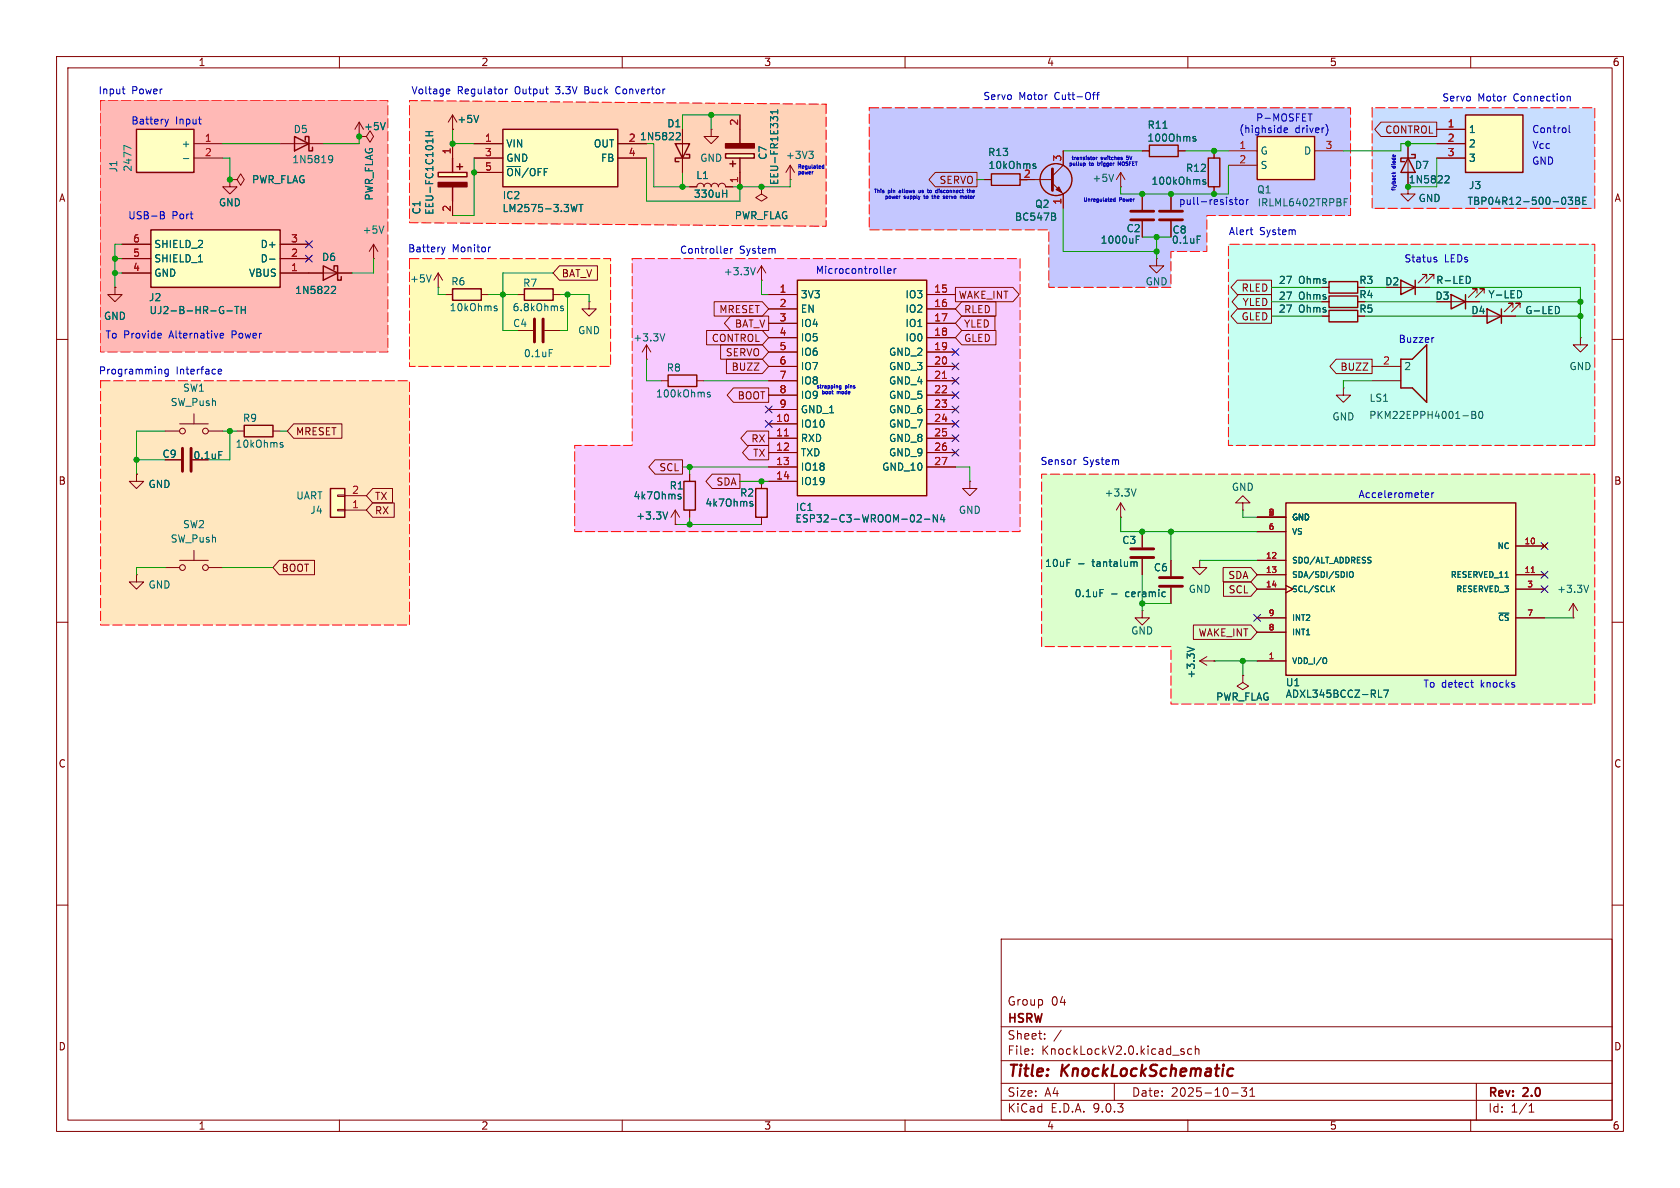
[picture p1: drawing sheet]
<svg xmlns="http://www.w3.org/2000/svg" width="297mm" height="210mm" viewBox="0 0 297 210" stroke-linecap="round" stroke-linejoin="round" font-family="sans-serif">
<g fill="none" stroke="#840000" stroke-width=".18">
<path d="M10 10h277v190h-277zM12 12h273v186h-273zM60 10v2M110 10v2M160 10v2M210 10v2M260 10v2M10 60h2M285 60h2M10 110h2M285 110h2M10 160h2"/>
<path d="M177 166h108v32h-108zM285 160h2M60 198v2M110 198v2M160 198v2M177 194.5h108M177 191.5h108M177 187.5h108M177 181.5h108M182.5 186.3v.1M182.5 185.5v.1M184.7 183.6v.1"/>
<path d="M184.7 182.8v.1M187.6 182.1l-1.3 2M197 191.5v3M209 185.9l.3 .1 .1 .2-.2 .2h-.3M209 185.4l.3 .1M210 198v2M210.7 185.5l-.5-.1-.2 .3v.4l.1 .2h.6M211.3 185.5l.2-.1 .4 .1 .1 .9M211.3 184.9v1.5M217.7 193.2h1.2M219.5 192.3h.9l-.5 .6 .4 .1v.7l-.2 .1h-.4l-.2-.1M221 193.8h.8"/>
<path d="M221 192.7l.4-.4v1.5M260 198v2M261 191.5v6.5M270.3 196.6h.9M270.3 195.5l.4-.4v1.5"/>
</g>
<path d="M217.5 188.9l.5 .1M217.9 190.1l-.2 .1" fill="none" stroke="#840000" stroke-width=".4"/>
<path d="M72.4 17.8l73.6 .6v21.6l-73.6-.6z" fill="#ffd3b8"/>
<path d="M17.8 17.8h50.8v44.4h-50.8z" fill="#ffb9b6"/>
<path d="M184.1 83.8h97.8v40.7h-74.9v-10.2h-22.9z" fill="#dcffcd"/>
<path d="M111.8 45.7h68.5v48.3h-78.7v-15.3h10.2z" fill="#f7caff"/>
<path d="M72.4 45.7h35.5v19.1h-35.5z" fill="#fffbb8"/>
<path d="M217.2 43.2h64.7v35.5h-64.7z" fill="#c6fff2"/>
<path d="M242.6 19.1h39.3v17.7h-39.3z" fill="#c8deff"/>
<path d="M17.8 67.3h54.6v43.2h-54.6z" fill="#ffe7bf"/>
<path d="M153.7 19.1h85.1v19h-25.4v6.4h-6.4v6.3h-21.6v-10.2h-31.7z" fill="#c4c7ff"/>
<path d="M77.5 30.5h5v.7h-5z" fill="#ffffc2"/>
<path d="M77.5 30.5h5v.7h-5zM80 27.9v2.6M80 33v2.6M80.8 29.5h1M81.3 29v1" fill="none" stroke="#840000" stroke-width=".25"/>
<path d="M77.5 32.3h5v.7h-5z" fill="#840000" stroke="#840000" stroke-width=".25"/>
<path d="M80 25.4v2.5M80 35.6v2.5" fill="none" stroke="#840000" stroke-width=".18"/>
<path d="M75.3 24h1.2M75.3 23.3h1.2M75.9 23.3v.7" fill="none" stroke="#006464" stroke-width=".18"/>
<path d="M26.7 40.6h22.8v10.2h-22.8z" fill="#ffffc2"/>
<path d="M119.4 25.4h2.5l-1.3 2.5zM121.3 27.3h.6v.6h-2.5v.7h.6M26.7 40.6h22.8v10.2h-22.8z" fill="none" stroke="#840000" stroke-width=".25"/>
<path d="M120.6 22.9v7.6M20.3 50.8v1.3h1.3l-1.3 1.2-1.3-1.2h1.3M20.3 50.8h.1M21.6 48.3h5.1M21.6 45.7h5.1M21.6 43.2h5.1M49.5 48.3h5.1M49.5 45.7h5.1M49.5 43.2h5.1" fill="none" stroke="#840000" stroke-width=".18"/>
<path d="M119.7 23.4l.5 .1 .1 .3-.8 .9h.8M35.1 46.3h.7M40.1 55h1M41.5 54.2h.7M41.9 54.2v1.2M42.6 54.2v1.2M42.6 54.8h.8M43.4 54.2v1.2M47.7 45.8h.9" fill="none" stroke="#006464" stroke-width=".18"/>
<path d="M222.2 24.1h10.2v7.7h-10.2z" fill="#ffffc2"/>
<path d="M222.2 24.1h10.2v7.7h-10.2z" fill="none" stroke="#840000" stroke-width=".25"/>
<path d="M217.2 26.7h5M217.2 29.2h5M232.4 26.7h5.1" fill="none" stroke="#840000" stroke-width=".18"/>
<path d="M237.6 35.7h.5M237.6 35.1h.6" fill="none" stroke="#006464" stroke-width=".18"/>
<path d="M88.9 22.9h20.3v10.1h-20.3z" fill="#ffffc2"/>
<path d="M52.1 24.1l2.5 1.3-2.5 1.3zM54 24.8v-.7h.6v2.6h.6v-.7M88.9 22.9h20.3v10.1h-20.3zM57.1 47l2.6 1.3-2.6 1.2zM59.1 47.6v-.6h.6v2.5h.6v-.6M80 51.1h5.1v2h-5.1zM120.9 85.1h2v5.1h-2z" fill="none" stroke="#840000" stroke-width=".25"/>
<g fill="none" stroke="#840000" stroke-width=".18">
<path d="M40.6 31.8h1.3l.6-1.1 .7 1.1-.7 1-.6-1M40.6 31.8h.1M40.6 31.8v1.2h1.3l-1.3 1.3-1.2-1.3h1.2M49.5 25.4h7.6M83.8 25.4h5.1M83.8 27.9h5.1M83.8 30.5h5.1M109.2 25.4h5.1M109.2 27.9h5.1M54.6 48.3h7.6M78.7 52.1h1.3M85.1 52.1h1.3"/>
<path d="M121.9 83.8v1.3M121.9 90.2v1.2"/>
</g>
<path d="M58.2 27.6l.4-.1 .1 .1a.84 .84 0 0 1-.3 1.2h-.2M58.8 28l-.2 .3-.4-.1M102 36.1l-.3 1.3-.2-.9M102.3 36.1h.8M102.7 36.1v1.3M58.8 50.6l.4 .1 .1 .3-.8 .9h.8M87.4 54.5l.5 .2-.1 .2h-.3M87.4 54.1h.4M119.9 87.7l.5 .3v.1l-.4 .1M119.9 87.4h.5" fill="none" stroke="#006464" stroke-width=".18"/>
<path d="M24.1 22.9h10.2v7.6h-10.2z" fill="#ffffc2"/>
<path d="M24.1 22.9h10.2v7.6h-10.2zM234.9 49.8h5.1v2h-5.1z" fill="none" stroke="#840000" stroke-width=".25"/>
<g fill="none" stroke="#840000" stroke-width=".18">
<path d="M34.3 27.9h5.1M34.3 25.4h5.1M80 22.9h.1M80 20.3l-.8 1.3M80 20.3l.8 1.3M80 20.3v2.6M134.6 33v1.3l1 .6-1 .7-1-.7 1-.6M134.6 33h.1M248.9 33v1.3h1.3l-1.3 1.3-1.3-1.3h1.3M77.5 50.8h.1M77.5 48.3l-.8 1.2M77.5 48.3l.7 1.2"/>
<path d="M77.5 48.3v2.5M233.7 50.8h1.2M171.4 85.1v1.3h1.3l-1.3 1.2-1.2-1.2h1.2M171.4 85.1h.1M198.1 91.4h.1M198.1 88.9l-.7 1.3M198.1 88.9l.8 1.3M198.1 88.9v2.5"/>
</g>
<path d="M23.2 26.2l-1.3-.5v.8M32.4 28h1M84.6 20.4l-.4 1.3M76.2 48.6l-.4 1.3M200.8 86.4l-.4 1.3" fill="none" stroke="#006464" stroke-width=".18"/>
<path d="M141 49.5h22.8v38.1h-22.8z" fill="#ffffc2"/>
<path d="M141 49.5h22.8v38.1h-22.8z" fill="none" stroke="#840000" stroke-width=".25"/>
<g fill="none" stroke="#840000" stroke-width=".18">
<path d="M135.9 52.1h5.1M135.9 54.6h5.1M135.9 57.2h5.1M135.9 59.7h5.1M163.8 52.1h5.1M163.8 54.6h5.1M163.8 57.2h5.1M163.8 59.7h5.1M135.9 62.2h5.1M135.9 64.8h5.1M135.9 67.3h5.1M135.9 69.9h5.1"/>
<path d="M135.9 72.4h5.1M135.9 74.9h5.1M135.9 77.5h5.1M163.8 62.2h5.1M163.8 64.8h5.1M163.8 67.3h5.1M163.8 69.9h5.1M163.8 72.4h5.1M163.8 74.9h5.1M163.8 77.5h5.1M135.9 80h5.1M135.9 82.6h5.1"/>
<path d="M135.9 85.1h5.1M163.8 80h5.1M163.8 82.6h5.1"/>
</g>
<path d="M138.7 77.1h.7M166.6 66.9h.7" fill="none" stroke="#a90000" stroke-width=".18"/>
<path d="M162.3 91l.5 .1 .1 .3-.8 .9h.8M163.4 91.8h1M165.7 91v1.3l-.7-1.3v1.3M166.6 90.9l-.3 1h.7M166.9 91.4v.9" fill="none" stroke="#006464" stroke-width=".18"/>
<path d="M128.3 27.2h5v.7h-5z" fill="#ffffc2"/>
<g fill="none" stroke="#840000" stroke-width=".25">
<path d="M128.3 27.2h5v.7h-5zM129 29h1M129.5 28.4v1.1M130.8 22.9v2.5M130.8 27.9v2.6M248.9 27.9l1.3 2.6h-2.6zM249.6 27.3h.6v.6h-2.6v.7h.7M92.7 51.1h5.1v2h-5.1zM43.2 75.2h5.1v2h-5.1zM133.6 86.4h2v5h-2z"/>
<circle cx="186.7" cy="31.7" r="2.82"/>
</g>
<path d="M128.3 25.4h5v.8h-5z" fill="#840000" stroke="#840000" stroke-width=".25"/>
<g fill="none" stroke="#840000" stroke-width=".18">
<path d="M121.9 33h1.3a.64 .64 0 0 1 .6-.6 .64 .64 0 0 1 .7 .6 .64 .64 0 0 1 .6-.6 .64 .64 0 0 1 .6 .6 .64 .64 0 0 1 .7-.6 .64 .64 0 0 1 .6 .6 .64 .64 0 0 1 .6-.6 .64 .64 0 0 1 .7 .6h1.2M130.8 20.3v2.6M130.8 30.5v2.5M180.3 31.8h5.8M186.1 32.4l1.9 1.9v2.5M188 26.7v2.5l-1.9 1.9M207 34.3v2.8M207 39.1v2.8M248.9 25.4v7.6M91.4 52.1h1.3M91.4 58.4h2.8M96.3 58.4h2.8"/>
<path d="M97.8 52.1h1.3M134.6 49.5h.1M134.6 47l-.7 1.3M134.6 47l.8 1.3M134.6 47v2.5M29.2 76.2h2.5M31.7 74.9h5.1M34.3 73.2v1.7M36.8 76.2h2.6M41.9 76.2h1.3M48.3 76.2h1.2M24.1 83.8v1.3h1.3l-1.3 1.3-1.2-1.3h1.2"/>
<path d="M24.1 83.8h.1M119.4 92.7h.1M119.4 90.2l-.8 1.2M119.4 90.2l.7 1.2M119.4 90.2v2.5M134.6 85.1v1.3M134.6 91.4v1.3M219.7 88.9h1.3l-1.3-1.3-1.3 1.3h1.3v1.3M219.7 90.2h.1M24.1 101.6v1.3h1.3l-1.3 1.2-1.2-1.2h1.2M24.1 101.6h.1"/>
<circle cx="32.3" cy="76.2" r=".51"/>
<circle cx="36.3" cy="76.2" r=".51"/>
</g>
<g fill="none" stroke="#006464" stroke-width=".18">
<path d="M137.5 19.4v.7M137.5 19.8h-1.3l.4 .3M127.8 34.2h.7M128.5 33.6v1.3M136.7 21l-.5-.4v.8M136.7 20.9l.2-.3h.3l.3 .3M186.3 38.3l.3 .2v.3l-.2 .1M186.5 37.7l.1 .2-.1 .3M255.6 31.1h.5l.1 .3-.8 .9h.8M99.1 54.3l.5 .4-.1 .2h-.4M99.6 54.1h-.3l-.2 .2M133.5 47.3l-.4 1.3"/>
<path d="M211.6 41.7h.7M49.6 78.6l.5 .2-.1 .2-.4 .1M49.6 78.3h.4M97.1 61.8h.6M118 90.5l-.4 1.3M132.6 89l.5 .2v.2l-.4 .1M132.6 88.7h.5"/>
</g>
<path d="M186.1 29.8v3.9M205 38.9h4M205 37.3h4M94.5 56.4v4.1M96 56.4v4.1" fill="none" stroke="#840000" stroke-width=".51"/>
<path d="M186.7 33.5l.5-.5 .5 1z" fill="#840000" stroke="#840000" stroke-width=".18"/>
<path d="M58.4 86.4h2.6v5h-2.6z" fill="#ffffc2"/>
<path d="M58.4 86.4h2.6v5h-2.6z" fill="none" stroke="#840000" stroke-width=".25"/>
<g fill="none" stroke="#840000" stroke-width=".18">
<path d="M125.7 22.9v1.2h1.3l-1.3 1.3-1.2-1.3h1.2M125.7 22.9h.1M66 45.7h.1M66 43.2l-.7 1.3M66 43.2l.8 1.3M66 43.2v2.5M104.1 53.3v1.3h1.3l-1.3 1.3-1.2-1.3h1.2M104.1 53.3h.1M204.5 45.7v1.3h1.2l-1.2 1.3-1.3-1.3h1.3M204.5 45.7h.1M29.2 81.3h2.8M31.7 99.1h5.1"/>
<path d="M34.3 97.3v1.8M59.7 90h1.3v.3h-1.3zM59.7 87.5h1.3v.3h-1.3zM61 90.2h3.8M61 87.6h3.8M29.2 100.3h2.5M36.8 100.3h2.6M278.1 109.2h.1M278.1 106.7l-.7 1.3M278.1 106.7l.8 1.3M278.1 106.7v2.5"/>
<circle cx="32.3" cy="100.3" r=".51"/>
<circle cx="36.3" cy="100.3" r=".51"/>
</g>
<path d="M32.3 79.2v4.1M33.8 79.2v4.1" fill="none" stroke="#840000" stroke-width=".51"/>
<path d="M67.9 39.9l-.5 1.3M38.7 79.8h.6M280.9 103.4l-.5 1.3" fill="none" stroke="#006464" stroke-width=".18"/>
<path d="M227.3 88.9h40.7v30.5h-40.7z" fill="#ffffc2"/>
<path d="M175.3 30.7h5v2.1h-5zM234.9 54.9h5.1v2h-5.1zM234.9 52.3h5.1v2.1h-5.1zM262.9 54.6l2.5 1.3-2.5 1.3zM265.4 54.6v2.6M118.1 66.3h5.1v2h-5.1zM227.3 88.9h40.7v30.5h-40.7z" fill="none" stroke="#840000" stroke-width=".25"/>
<g fill="none" stroke="#840000" stroke-width=".18">
<path d="M139.7 31.8h.1M139.7 29.2l-.8 1.3M139.7 29.2l.8 1.3M139.7 29.2v2.6M174 31.8h1.3M198.1 33h.1M198.1 30.5l-.7 1.3M198.1 30.5l.8 1.3M198.1 30.5v2.5M201.9 34.3v2.8M201.9 39.1v2.8M233.7 55.9h1.2"/>
<path d="M233.7 53.3h1.2M260.3 55.9h7.7M267.5 54.4v-.8h-.8h.8l-1.6 1.5M268.7 54.4v-.8h-.7h.7l-1.5 1.5M114.3 63.5h.1M114.3 61l-.8 1.2M114.3 61l.8 1.2M114.3 61v2.5M116.8 67.3h1.3M123.2 67.3h1.3M201.9 94v2.8M201.9 98.8v2.8"/>
<path d="M207 99.1v2.8M212.1 99.1v1.2h1.3l-1.3 1.3-1.3-1.3h1.3M212.1 99.1h.1M222.2 99.1h5.1M222.2 94h5.1M222.2 91.4h5.1M268 96.5h5M272.7 96.1l.7 .8M273.4 96.1l-.7 .8M201.9 108v1.2h1.3l-1.3 1.3-1.2-1.3h1.2M201.9 108h.1M207 103.9v2.8"/>
<path d="M212.1 116.8h2.5M212.1 116.8l1.3 .8M213.4 116.1l-1.3 .7M214.6 116.8h.1M219.7 119.4v1.3l1 .6-1 .6-1-.6 1-.6M219.7 119.4h.1M222.2 109.2h5.1M222.2 104.1h5.1M222.2 101.6h5.1M222.2 116.8h5.1M222.2 111.8h5.1M227.3 103.5l1.3 .6-1.3 .7"/>
<path d="M268 109.2h5M268 104.1h5M268 101.6h5"/>
</g>
<g fill="none" stroke="#006464" stroke-width=".18">
<path d="M143 26.7h.8l-.4 .5M143.5 27.2l.3 .3v.3l-.3 .2M182.7 29.3l.5 .2-.1 .2-.4 .1M182.7 29h.4M196.9 30.8l-.4 1.3M117.5 59l-.4 1.3M200.9 42.3h.4M275.5 54.2l.2 .5-.2 .7M125.5 69.4l-.3-.1-.2 .2 .1 .2 .4 .1v.3h-.5M190.7 99.7h.9M200.5 99.5l.2-.2 .3 .1v.7M194.5 104.2h.6"/>
<path d="M196.5 105h1M205.6 104.6l.4 .1M206 105.4l-.4 .1M209.9 114.4l1.2 .4M234.4 116.3l.1 .3-.1 .7M235.5 104l.4 .6M235.9 103.6l-.5 .6M238.7 101.1l.1-.1a.34 .34 0 0 1 .4 .4v.3a.34 .34 0 0 1-.3 .4 .34 .34 0 0 1-.3-.4zM265 108.4h1.8M243.7 123.3h.6M244.6 122h.9l-.6 1.3"/>
</g>
<path d="M270.7 101.2h.6" fill="none" stroke="#a90000" stroke-width=".18"/>
<path d="M199.9 38.9h4.1M199.9 37.3h4.1M199.9 98.6h4.1M199.9 97h4.1M205 103.6h4M205 102.1h4" fill="none" stroke="#840000" stroke-width=".51"/>
<path d="M259.1 20.3h10.1v10.2h-10.1z" fill="#ffffc2"/>
<path d="M203.2 25.7h5.1v2h-5.1zM213.6 27.9h2v5.1h-2zM259.1 20.3h10.1v10.2h-10.1zM247.6 49.5l2.6 1.3-2.6 1.3zM250.2 49.5v2.6M256.5 52.1l2.6 1.2-2.6 1.3zM259.1 52.1v2.5M247.6 63.5h2.1l2.5-2.5v10.1l-2.5-2.5h-2.1z" fill="none" stroke="#840000" stroke-width=".25"/>
<g fill="none" stroke="#840000" stroke-width=".18">
<path d="M40.6 31.8h.1M63.5 24.1h1.3l.6-1 .6 1-.6 1-.6-1M63.5 24.1h.1M63.5 21.6l-.8 1.3M63.5 21.6l.8 1.3M63.5 21.6v2.5M80 22.9h.1M80 25.4v2.5M80 35.6v2.5M83.8 25.4h5.1M83.8 27.9h5.1M83.8 30.5h5.1"/>
<path d="M109.2 25.4h5.1M109.2 27.9h5.1M120.6 22.9v2.5M120.6 27.9v2.6M121.9 33h1.3M128.3 33h1.2M130.8 20.3v2.6M130.8 30.5v2.5M134.6 33h.1M165.3 30.5h7.4v2.5h-7.4l-1.1-1.2zM174 31.8h1.3M180.3 31.8h2.6"/>
<path d="M188 26.7v2.5M188 34.3v2.5M201.9 26.7h1.3M201.9 34.3v2.8M201.9 39.1v2.8M207 34.3v2.8M207 39.1v2.8M208.3 26.7h1.2M214.6 26.7v1.2M214.6 33v1.3M244.1 21.6h9.9v2.5h-9.9l-1.1-1.2zM248.9 25.4v2.5"/>
<path d="M248.9 30.5v2.5M254 22.9h5.1M254 25.4h5.1M254 27.9h5.1M20.3 50.8h.1M21.6 48.3h5.1M21.6 45.7h5.1M21.6 43.2h5.1M49.5 48.3h7.6M49.5 45.7h5.1M49.5 43.2h5.1M59.7 48.3h2.5"/>
<path d="M98.9 47h6.7v2.5h-6.7l-1.1-1.2zM124.9 58.4h9.9l1.1 1.3-1.1 1.3h-9.9zM126.2 53.3h8.6l1.1 1.3-1.1 1.3h-8.6zM129.2 55.9h6.7v2.5h-6.7l-1.1-1.2zM135.9 52.1h5.1M135.9 54.6h5.1M135.9 57.2h5.1M135.9 59.7h5.1M163.8 52.1h5.1M163.8 54.6h5.1M163.8 57.2h5.1M163.8 59.7h5.1"/>
<path d="M168.9 50.8h10.2l1.1 1.3-1.1 1.2h-10.2zM170 55.9h5.9v2.5h-5.9l-1.1-1.2zM170 58.4h6.1v2.6h-6.1l-1.1-1.3zM170 53.3h6.1v2.6h-6.1l-1.1-1.3zM218.7 49.5h6.1v2.6h-6.1l-1.1-1.3zM218.7 54.6h6.1v2.6h-6.1l-1.1-1.3zM218.9 52.1h5.9v2.5h-5.9l-1.1-1.3zM233.7 50.8h1.2M233.7 53.3h1.2M233.7 55.9h1.2M245.1 50.8h7.6M252.2 49.3v-.8h-.7h.7l-1.5 1.5"/>
<path d="M253.5 49.3v-.8h-.8h.8l-1.5 1.5M254 53.3h7.6M260.3 55.9h2.6M261.1 51.8v-.7h-.8h.8l-1.5 1.5M262.4 51.8v-.7h-.8h.8l-1.5 1.5M265.4 55.9h2.6M279.4 59.7v1.3h1.3l-1.3 1.2-1.3-1.2h1.3M279.4 59.7h.1M51.9 74.9h8.5v2.6h-8.5l-1.1-1.3zM127.4 61h7.4l1.1 1.2-1.1 1.3h-7.4zM128.4 63.5h6.4l1.1 1.3-1.1 1.2h-6.4zM129.7 68.6h6.2v2.5h-6.2l-1.2-1.2z"/>
<path d="M132.1 76.2h3.8v2.5h-3.8l-1.1-1.2zM132.4 78.7h3.5v2.6h-3.5l-1.1-1.3zM135.9 64.8h5.1M135.9 67.3h5.1M135.9 62.2h5.1M135.9 69.9h5.1M135.9 72.4h5.1M135.9 74.9h5.1M135.9 77.5h5.1M163.8 64.8h5.1M163.8 67.3h5.1M163.8 62.2h5.1"/>
<path d="M163.8 69.9h5.1M163.8 72.4h5.1M163.8 74.9h5.1M163.8 77.5h5.1M236.2 63.5h6.4v2.5h-6.4l-1.1-1.2zM237.5 68.6v1.3h1.3l-1.3 1.2-1.3-1.2h1.3M237.5 68.6h.1M242.6 64.8h5M242.6 67.3h5M24.1 83.8h.1M29.2 81.3h2.8M49.4 99.1h6.2v2.5h-6.2l-1.1-1.3z"/>
<path d="M65.9 86.4h3.5v2.5h-3.5l-1.1-1.3zM65.9 88.9h3.8v2.5h-3.8l-1.1-1.2zM115.8 81.3h4.8v2.5h-4.8l-1.1-1.2zM119.4 92.7h.1M121.9 83.8v1.3M121.9 90.2v1.2M125.9 83.8h4.9v2.6h-4.9l-1.1-1.3zM134.6 85.1v1.3M134.6 91.4v1.3M135.9 80h5.1M135.9 82.6h5.1M135.9 85.1h5.1"/>
<path d="M163.8 80h5.1M163.8 82.6h5.1M201.9 94v2.8M201.9 98.8v2.8M207 99.1v2.8M222.2 99.1h5.1M222.2 94h5.1M222.2 91.4h5.1M268 96.5h5M272.7 96.1l.7 .8M273.4 96.1l-.7 .8M207 103.9v2.8"/>
<path d="M211 110.5h10.1l1.1 1.3-1.1 1.2h-10.1zM214.6 116.8h.1M216.2 100.3h4.9l1.1 1.3-1.1 1.3h-4.9zM216.3 102.9h4.8l1.1 1.2-1.1 1.3h-4.8zM219.7 119.4h.1M222.2 109.2h5.1M222.2 104.1h5.1M222.2 101.6h5.1M222.2 116.8h5.1M222.2 111.8h5.1M227.3 103.5l1.3 .6-1.3 .7M268 109.2h5"/>
<path d="M268 104.1h5M268 101.6h5"/>
</g>
<g fill="none" stroke="#006464" stroke-width=".18">
<path d="M137.5 19.4v.7M137.5 19.8h-1.3l.4 .3M68.1 21.7l-.4 1.2M75.3 24h1.2M75.3 23.3h1.2M75.9 23.3v.7M84.6 20.4l-.4 1.3M102 36.1l-.3 1.3-.2-.9M102.3 36.1h.8M102.7 36.1v1.3M119.7 23.4l.5 .1 .1 .3-.8 .9h.8M127.8 34.2h.7"/>
<path d="M128.5 33.6v1.3M136.7 21l-.5-.4v.8M136.7 20.9l.2-.3h.3l.3 .3M182.7 29.3l.5 .2-.1 .2-.4 .1M182.7 29h.4M186.3 38.3l.3 .2v.3l-.2 .1M186.5 37.7l.1 .2-.1 .3M205.6 22.7h.7M211 24.5l.4 .1v.2l-.1 .2-.4-.1M211 24.2h.4M213.1 31.8l-.3-.1-.2 .2 .1 .2 .4 .1v.3h-.5M255.6 31.1h.5l.1 .3-.8 .9h.8"/>
<path d="M277.2 34.9h.8l-.4 .5 .4 .1v.5l-.2 .1-.6-.1M278.6 34.9h.4l.2 .2-.2 .4 .2 .1 .1 .3-.3 .2h-.4zM278.6 35.5h.4M279.8 35.5h.4M280.4 34.9h-.6v1.2h.6M35.1 46.3h.7M40.1 55h1M41.5 54.2h.7M41.9 54.2v1.2M42.6 54.2v1.2M42.6 54.8h.8M43.4 54.2v1.2"/>
<path d="M47.7 45.8h.9M58.8 50.6l.4 .1 .1 .3-.8 .9h.8M200.9 42.3h.4M211.6 41.7h.7M259.5 48.8a.68 .68 0 0 1 .5 .7 .68 .68 0 0 1-.5 .6M268.8 51.4l.2 .5-.2 .7M275.5 54.2l.2 .5-.2 .7M38.7 79.8h.6M260.2 72.7h.4l.3 .3-.3 .3 .3 .1v.3l-.2 .3h-.5zM260.2 73.3h.4M261.6 72.8l.1-.1a.68 .68 0 0 1 .5 .7 .68 .68 0 0 1-.5 .6 .84 .84 0 0 1-.1-1.2zM118 90.5l-.4 1.3"/>
<path d="M119.9 87.7l.5 .3v.1l-.4 .1M119.9 87.4h.5M132.6 89l.5 .2v.2l-.4 .1M132.6 88.7h.5M162.3 91l.5 .1 .1 .3-.8 .9h.8M163.4 91.8h1M165.7 91v1.3l-.7-1.3v1.3M166.6 90.9l-.3 1h.7M166.9 91.4v.9M190.7 99.7h.9M200.5 99.5l.2-.2 .3 .1v.7M194.5 104.2h.6"/>
<path d="M196.5 105h1M205.6 104.6l.4 .1M206 105.4l-.4 .1M209.9 114.4l1.2 .4M234.4 116.3l.1 .3-.1 .7M235.5 104l.4 .6M235.9 103.6l-.5 .6M238.7 101.1l.1-.1a.34 .34 0 0 1 .4 .4v.3a.34 .34 0 0 1-.3 .4 .34 .34 0 0 1-.3-.4zM265 108.4h1.8M243.7 123.3h.6M244.6 122h.9l-.6 1.3"/>
</g>
<path d="M146 18.4v21.6l-73.6-.6v-21.6l73.6 .6M153.7 19.1h85.1v19h-25.4v6.4h-6.4v6.3h-21.6v-10.2h-31.7v-21.5M242.6 19.1v17.7h39.3v-17.7h-39.3M72.4 45.7h35.5v19.1h-35.5v-19.1M111.8 45.7h68.5v48.3h-78.7v-15.3h10.2v-33M17.8 67.3h54.6v43.2h-54.6v-43.2M281.9 78.7h-64.7v-35.5h64.7v35.5M281.9 83.8v40.7h-74.9v-10.2h-22.9v-30.5h97.8" fill="none" stroke="#f00" stroke-width=".18" stroke-dasharray="1.7 .6"/>
<path d="M17.8 17.8v44.4h50.8v-44.4h-50.8" fill="none" stroke="#ff1d1d" stroke-width=".18" stroke-dasharray="1.7 .6"/>
<g fill="none" stroke="#009600" stroke-width=".18">
<path d="M39.4 25.4h10.1M39.4 27.9h1.2v3.9M63.5 24.1v1.3h-6.4M80 22.9v2.5h3.8M83.8 27.9v10.2h-3.8M114.3 27.9v7.7h16.5v-2.6M115.6 25.4v7.6h6.3M120.6 30.5v2.5M125.7 20.3v2.6M130.8 20.3h-10.2v2.6M139.7 31.8v1.2h-10.2M172.7 31.8h1.3"/>
<path d="M188 36.8v7.7h16.5M188 26.7h13.9M209.5 26.7h7.7M217.2 29.2v5.1h-19.1v-1.3M254 25.4h-6.4v1.3h-10.1M254 27.9v5.1h-5.1M20.3 48.3h1.3M20.3 45.7h1.3M21.6 43.2h-1.3v7.6M66 45.7v2.6h-3.8M77.5 50.8v1.3h1.2M86.4 52.1h5"/>
<path d="M97.8 48.3h-8.9v10.1h2.5M99.1 52.1h5v1.2M100.3 52.1v6.3h-1.2M134.6 49.5v2.6h1.3M201.9 41.9h5.1M204.5 41.9v3.8M224.8 50.8h8.9M224.8 53.3h8.9M224.8 55.9h8.9M241.3 50.8h3.8M241.3 53.3h12.7M241.3 55.9h19"/>
<path d="M252.7 50.8h26.7v8.9M261.6 53.3h17.8M268 55.9h11.4M29.2 76.2h-5.1v7.6M39.4 76.2h2.5M40.6 76.2v5.1h-3.8M49.5 76.2h1.3M114.3 63.5v3.8h2.5M124.5 67.3h11.4M242.6 67.3h-5.1v1.3M24.1 81.3h5.1M119.4 92.7h15.2"/>
<path d="M120.6 82.6h15.3M121.9 82.6v1.2M121.9 91.4v1.3M130.8 85.1h5.1M168.9 82.6h2.5v2.5M198.1 91.4v2.6h24.1M207 94v5.1M212.1 99.1h10.1M219.7 90.2v1.2h2.5M29.2 100.3h-5.1v1.3M39.4 100.3h8.9M201.9 106.7h5.1"/>
<path d="M201.9 101.6v6.4M214.6 116.8h7.6M219.7 116.8v2.6M273 109.2h5.1"/>
</g>
<g fill="none" stroke="#000084" stroke-width=".18">
<path d="M54 45.1l1.2 1.2M54 42.6l1.2 1.2M55.2 45.1l-1.2 1.2M55.2 42.6l-1.2 1.2M135.3 71.8l1.2 1.2M135.3 74.3l1.2 1.2M136.5 71.8l-1.2 1.2M136.5 74.3l-1.2 1.2M168.3 61.6l1.2 1.2M168.3 71.8l1.2 1.2M168.3 79.4l1.2 1.2M168.3 69.2l1.2 1.3"/>
<path d="M168.3 76.9l1.2 1.2M168.3 74.3l1.2 1.2M168.3 64.2l1.2 1.2M168.3 66.7l1.2 1.2M169.5 61.6l-1.2 1.2M169.5 71.8l-1.2 1.2M169.5 79.4l-1.2 1.2M169.5 69.2l-1.2 1.3M169.5 76.9l-1.2 1.2M169.5 74.3l-1.2 1.2M169.5 64.2l-1.2 1.2M169.5 66.7l-1.2 1.2"/>
<path d="M272.4 95.9l1.3 1.2M273.7 95.9l-1.3 1.2M221.6 108.6l1.3 1.2M222.9 108.6l-1.3 1.2M272.4 101l1.3 1.2M272.4 103.5l1.3 1.2M273.7 101l-1.3 1.2M273.7 103.5l-1.3 1.2"/>
</g>
<g fill="none" stroke="#0000c2" stroke-width=".18">
<path d="M21.6 15.7h.5M21.8 16.4l.3 .2M79.1 15.7l.4 .1v.2l-.6 .2M79.5 16.5l-.4 .1M89.4 15.7v.9M89.7 15.7l-.3 .3M109.1 15.4l-.3 .5 .3 .6M193.1 16.8h.5M193.6 16.3l-.3 .2M193.9 16.8h.4M194.3 16.3l-.3 .2v1.1M277.1 17.1h.4l.1 .8"/>
<path d="M28.4 37.4l.6 .1v.3l-.2 .2M28.4 38h.4M28.8 38l.3 .3-.1 .3-.6 .1M29.2 21.1l.3 .8M29.5 21.9l-.2 .4M29.8 21.1l-.3 .8M35.1 21.1h.5M35.5 21.9h.1M145.6 29.1v.7M145.6 29.4h-.3l.1 .3h.2M156.2 33.9h.1l-.1 .2M156.2 33.6v.1"/>
<path d="M159 34.7v.4M159 33.6v.1M159 33.8l-.1 .1 .1 .2M159.2 34.7l-.2 .1M162.4 33.6l.1 .4h.2M162.7 34.7l-.2 .4M162.7 33.6v.5M163.3 34.7h.2M164 33.4v.6M164.7 33.8l-.1-.2-.2 .2v.2l.3-.1M164.7 34.7h.3M164.8 34.5v.5l.2 .1"/>
<path d="M166 33.4v.1M166 33.6v.5M166.3 34l.2 .1M166.5 33.6l-.2 .1 .2 .2M166.8 34.7h.2M166.8 34.9l.2 .1-.2 .1M167.5 34.7l-.2 .1v.3h.2M167.6 34.8l-.3 .1M170.1 34.7l.2 .1v.3M170.8 34.7l-.2 .1v.2l.2 .1M171.4 33.7h.2l.1 .4M171.4 33.4v.7"/>
<path d="M171.9 33.9l.3-.1v-.1h-.3l.1 .3h.2M191.6 28.8v.7M191.6 28.9h.3l-.1 .3h-.2M193.3 27.8l.2 .1v.3h-.2M193.8 27.8v.4M193.8 27.9h.1M193.9 27.8l-.1 .1M194 28.8h.2M194 27.8h-.1M194 28.6l.1 .6M196.4 35.2l.2 .1-.3 .1M196.6 35.6h-.2"/>
<path d="M197.1 35v.6h-.2v-.4h.2M197.7 29.2v-.6l.2 .5 .2-.5v.6M198.3 28l.1 .1-.1 .1M198.3 27.8h.1M199.2 28.2h.2M199.5 27.6h-.3v.3l.2-.1M218.3 35.3h.5M218.5 34.9v1.1l.3 .1M219.3 35.4l.3-.1 .2 .2v.4l-.2 .2h-.3l-.2-.2zM220.3 35.3v.8M220.7 35.3l-.4 .2M227 23l.6-.1v-.2l-.4-.1-.2 .2 .1 .6h.5"/>
<path d="M231.2 20.1h.8M234.4 22a1.46 1.46 0 0 1 0 1.9M246 30.7h.7M246.2 30.4l.3 .3M246.7 30.4l-.3 .2M277.4 22.2v1.1l.2 .1M28.3 58.9l.2 .3-.6 .1M28.5 59.7l-.2 .1M38.9 59.6l.2 .2 .4-.1M38.9 59.1l.2-.2h.2l.2 .2v.1l-.6 .1M78.1 43.7l.3 .8M78.4 44.5l-.2 .4"/>
<path d="M78.7 43.7l-.3 .8M86.7 43.7l-.3 .1M128.2 43.9l.4 .1v.2l-.6 .1M128.6 44.7l-.4 .1M129.2 43.9v.9M129.5 43.9l-.3 .3M156.3 48.2l.2 .1M156.9 47.9l.6-.1v-.3h-.4l-.2 .2 .1 .6h.5M158.1 47.5v.8M158.4 47.5l-.3 .2M221 40.6h.5M221.4 41.5h.1"/>
<path d="M253.5 59.7h-.2M253.7 45.9h.3v.2l-.2 .2h-.2M253.7 45.5h.3M28.4 65.3l.2 .2v.6M29.7 65.3v1l-.2 .2h-.3M29.7 65.3h-.3l-.3 .2 .2 .6h.4M38.6 65.7l.6-.1-.1-.3h-.3l-.2 .2v.6h.5M147.1 69v.5l.2 .1M148.4 68.2v.4h.3M148.4 68.2h.1M148.4 68.2h.3M148.7 68.2v.5l-.3 .1"/>
<path d="M190.3 81.3h-.3M252 87.9h.5M252 87.2l.4-.1 .2 .3-.6 .1M253.1 87.1v.9M253.5 87.1l-.4 .3M260 120.6h.5M260.2 121.3l.3 .2"/>
</g>
<path d="M138.7 77.1h.7M166.6 66.9h.7M270.7 101.2h.6" fill="none" stroke="#a90000" stroke-width=".18"/>
<g fill="#009600" stroke="#009600" stroke-width=".18">
<circle cx="201.9" cy="94" r=".46"/>
<circle cx="207" cy="94" r=".46"/>
<circle cx="201.9" cy="106.7" r=".46"/>
<circle cx="219.7" cy="116.8" r=".46"/>
<circle cx="204.5" cy="44.5" r=".46"/>
<circle cx="204.5" cy="41.9" r=".46"/>
<circle cx="207" cy="34.3" r=".46"/>
<circle cx="201.9" cy="34.3" r=".46"/>
<circle cx="214.6" cy="26.7" r=".46"/>
<circle cx="214.6" cy="34.3" r=".46"/>
<circle cx="248.9" cy="25.4" r=".46"/>
<circle cx="279.4" cy="53.3" r=".46"/>
<circle cx="279.4" cy="55.9" r=".46"/>
<circle cx="248.9" cy="33" r=".46"/>
<circle cx="134.6" cy="33" r=".46"/>
<circle cx="130.8" cy="33" r=".46"/>
<circle cx="125.7" cy="20.3" r=".46"/>
<circle cx="120.6" cy="33" r=".46"/>
<circle cx="83.8" cy="30.5" r=".46"/>
<circle cx="80" cy="25.4" r=".46"/>
<circle cx="88.9" cy="52.1" r=".46"/>
<circle cx="63.5" cy="24.1" r=".46"/>
<circle cx="100.3" cy="52.1" r=".46"/>
<circle cx="20.3" cy="48.3" r=".46"/>
<circle cx="20.3" cy="45.7" r=".46"/>
<circle cx="40.6" cy="31.8" r=".46"/>
<circle cx="121.9" cy="92.7" r=".46"/>
<circle cx="134.6" cy="85.1" r=".46"/>
<circle cx="121.9" cy="82.6" r=".46"/>
<circle cx="40.6" cy="76.2" r=".46"/>
<circle cx="24.1" cy="81.3" r=".46"/>
</g>
<g font-size="2.8" fill="#840000">
<text x="178" y="190.9">Title:</text>
<text x="187.7" y="190.9">KnockLockSchematic</text>
</g>
<g font-size="2.1" fill="#840000">
<text x="178" y="178">Group</text>
<text x="185.8" y="178">04</text>
<text x="178" y="184">Sheet:</text>
<text x="178" y="181.2">HSRW</text>
<text x="178" y="186.7">File:</text>
<text x="184.1" y="186.7">KnockLockV2.0.kicad_sch</text>
<text x="178" y="196.9">KiCad</text>
<text x="178" y="194.1">Size:</text>
<text x="184.7" y="194.1">A4</text>
<text x="185.7" y="196.9">E.D.A.</text>
<text x="193.3" y="196.9">9.0.3</text>
<text x="200" y="194.1">Date:</text>
<text x="207" y="194.1">2025-10-31</text>
<text x="263" y="194.3">Rev:</text>
<text x="263" y="196.9">Id:</text>
<text x="267.1" y="196.9">1/1</text>
<text x="269.4" y="194.3">2.0</text>
</g>
<g font-size="1.8" fill="#840000">
<text x="35" y="11.9">1</text>
<text x="85" y="11.9">2</text>
<text x="135" y="11.9">3</text>
<text x="185" y="11.9">4</text>
<text x="235" y="11.9">5</text>
<text x="285" y="11.9">6</text>
<text x="244.8" y="23.8">CONTROL</text>
<text x="10.3" y="35.9">A</text>
<text x="166" y="32.7">SERVO</text>
<text x="180.9" y="31.5">2</text>
<text x="285.3" y="35.9">A</text>
<text x="99.2" y="49.2">BAT_V</text>
<text x="169.4" y="53">WAKE_INT</text>
<text x="219.4" y="51.8">RLED</text>
<text x="240.2" y="50.4">R3</text>
<text x="240.2" y="52.9">R4</text>
<text x="127.1" y="55.6">MRESET</text>
<text x="129.8" y="58.1">BAT_V</text>
<text x="170.3" y="58.1">YLED</text>
<text x="170.3" y="55.6">RLED</text>
<text x="219.4" y="56.8">GLED</text>
<text x="219.6" y="54.3">YLED</text>
<text x="240.2" y="55.5">R5</text>
<text x="125.7" y="60.6">CONTROL</text>
<text x="128.2" y="63.2">SERVO</text>
<text x="129.2" y="65.7">BUZZ</text>
<text x="170.3" y="60.6">GLED</text>
<text x="236.9" y="65.7">BUZZ</text>
<text x="130.3" y="70.8">BOOT</text>
<text x="52.2" y="77.2">MRESET</text>
<text x="34.1" y="81.4">0.1uF</text>
<text x="116.5" y="83.5">SCL</text>
<text x="132.7" y="78.4">RX</text>
<text x="133" y="81">TX</text>
<text x="10.3" y="85.9">B</text>
<text x="66.2" y="88.6">TX</text>
<text x="126.6" y="86">SDA</text>
<text x="285.3" y="85.9">B</text>
<text x="66.2" y="91.1">RX</text>
<text x="49.7" y="101.3">BOOT</text>
<text x="217" y="102.6">SDA</text>
<text x="217.1" y="105.1">SCL</text>
<text x="211.8" y="112.7">WAKE_INT</text>
<text x="10.3" y="135.9">C</text>
<text x="285.3" y="135.9">C</text>
<text x="10.3" y="185.9">D</text>
<text x="285.3" y="185.9">D</text>
<text x="35" y="199.9">1</text>
<text x="85" y="199.9">2</text>
<text x="135" y="199.9">3</text>
<text x="185" y="199.9">4</text>
<text x="235" y="199.9">5</text>
<text x="285" y="199.9">6</text>
</g>
<g font-size="1.8" fill="#0000c2">
<text x="17.3" y="16.9">Input</text>
<text x="23.3" y="16.9">Power</text>
<text x="72.6" y="16.9">Voltage</text>
<text x="80.8" y="16.9">Regulator</text>
<text x="91.1" y="16.9">Output</text>
<text x="98.5" y="16.9">3.3V</text>
<text x="103.8" y="16.9">Buck</text>
<text x="109.5" y="16.9">Convertor</text>
<text x="173.7" y="17.9">Servo</text>
<text x="180.1" y="17.9">Motor</text>
<text x="186.5" y="17.9">Cutt-Off</text>
<text x="23.1" y="22.2">Battery</text>
<text x="31" y="22.2">Input</text>
<text x="219" y="23.7">(highside</text>
<text x="222" y="21.7">P-MOSFET</text>
<text x="228.9" y="23.7">driver)</text>
<text x="254.9" y="18.1">Servo</text>
<text x="261.3" y="18.1">Motor</text>
<text x="267.7" y="18.1">Connection</text>
<text x="270.8" y="23.7">Control</text>
<text x="270.8" y="29.3">GND</text>
<text x="270.8" y="26.5">Vcc</text>
<text x="22.6" y="39">USB-B</text>
<text x="30.4" y="39">Port</text>
<text x="208.3" y="36.4">pull-resistor</text>
<text x="217.1" y="41.8">Alert</text>
<text x="222.7" y="41.8">System</text>
<text x="72.1" y="44.8">Battery</text>
<text x="79.9" y="44.8">Monitor</text>
<text x="120.1" y="45.1">Controller</text>
<text x="130.7" y="45.1">System</text>
<text x="248.2" y="46.6">Status</text>
<text x="255.3" y="46.6">LEDs</text>
<text x="144.1" y="48.6">Microcontroller</text>
<text x="18.6" y="60">To Provide</text>
<text x="30" y="60">Alternative</text>
<text x="41.2" y="60">Power</text>
<text x="247.2" y="60.8">Buzzer</text>
<text x="17.4" y="66.4">Programming</text>
<text x="31.1" y="66.4">Interface</text>
<text x="183.9" y="82.4">Sensor</text>
<text x="191.4" y="82.4">System</text>
<text x="240.1" y="88.2">Accelerometer</text>
<text x="251.5" y="121.8">To detect</text>
<text x="261.9" y="121.8">knocks</text>
</g>
<g font-size="1.8" fill="#006464">
<text x="51.8" y="23.7">D5</text>
<text x="64.3" y="23.2">+5V</text>
<text x="80.8" y="21.9">+5V</text>
<text x="117.9" y="22.7">D1</text>
<text x="202.8" y="23">R11</text>
<text x="259.6" y="23.7">1</text>
<text x="32" y="26.3">+</text>
<text x="51.6" y="29.1">1N5819</text>
<text x="89.4" y="26.3">VIN</text>
<text x="89.4" y="28.8">GND</text>
<text x="104.9" y="26.3">OUT</text>
<text x="106.2" y="28.8">FB</text>
<text x="113" y="25">1N5822</text>
<text x="123.7" y="28.8">GND</text>
<text x="135.7" y="28.3" transform="rotate(-90 135.7 28.3)">C7</text>
<text x="138.8" y="28.3">+3V3</text>
<text x="174.6" y="27.8">R13</text>
<text x="202.7" y="25.2">100Ohms</text>
<text x="222.8" y="27.5">G</text>
<text x="230.4" y="27.5">D</text>
<text x="259.6" y="26.3">2</text>
<text x="259.6" y="28.8">3</text>
<text x="20.9" y="30.6" transform="rotate(-90 20.9 30.6)">J1</text>
<text x="23.5" y="30.5" transform="rotate(-90 23.5 30.5)">2477</text>
<text x="44.5" y="32.6">PWR_FLAG</text>
<text x="66.1" y="35.6" transform="rotate(-90 66.1 35.6)">PWR_FLAG</text>
<text x="88.8" y="35.4">IC2</text>
<text x="89.4" y="31.3">~{ON}/OFF</text>
<text x="122.6" y="35.2">330uH</text>
<text x="123" y="31.9">L1</text>
<text x="137.8" y="32.8" transform="rotate(-90 137.8 32.8)">EEU-FR1E331</text>
<text x="174.6" y="30.1">10kOhms</text>
<text x="193" y="32.4">+5V</text>
<text x="203.5" y="32.9">100kOhms</text>
<text x="209.6" y="30.6">R12</text>
<text x="222.1" y="34.4">Q1</text>
<text x="222.8" y="30.1">S</text>
<text x="248.9" y="32.6">1N5822</text>
<text x="250" y="30.1">D7</text>
<text x="250.7" y="35.9">GND</text>
<text x="259.6" y="33.6">J3</text>
<text x="38.6" y="36.7">GND</text>
<text x="64" y="41.5">+5V</text>
<text x="74.5" y="38" transform="rotate(-90 74.5 38)">C1</text>
<text x="76.8" y="38.1" transform="rotate(-90 76.8 38.1)">EEU-FC1C101H</text>
<text x="88.7" y="37.7">LM2575-3.3WT</text>
<text x="129.8" y="39">PWR_FLAG</text>
<text x="179.3" y="39.2">BC547B</text>
<text x="182.9" y="36.9">Q2</text>
<text x="199.1" y="41.2">C2</text>
<text x="207.2" y="41.5">C8</text>
<text x="222.2" y="36.7">IRLML6402TRPBF</text>
<text x="259.3" y="36.4">TBP04R12-500-03BE</text>
<text x="27.2" y="46.6">SHIELD_1</text>
<text x="27.2" y="44">SHIELD_2</text>
<text x="46" y="46.6">D-</text>
<text x="46" y="44">D+</text>
<text x="56.8" y="46.3">D6</text>
<text x="194.5" y="43.3">1000uF</text>
<text x="207.1" y="43.3">0.1uF</text>
<text x="26.2" y="53.4">J2</text>
<text x="27.2" y="49.1">GND</text>
<text x="43.9" y="49.1">VBUS</text>
<text x="52.1" y="52.2">1N5822</text>
<text x="72.4" y="50.1">+5V</text>
<text x="79.7" y="50.6">R6</text>
<text x="92.4" y="50.9">R7</text>
<text x="127.9" y="48.9">+3.3V</text>
<text x="141.5" y="52.9">3V3</text>
<text x="160" y="52.9">IO3</text>
<text x="202.4" y="50.6">GND</text>
<text x="226" y="50.4">27</text>
<text x="226" y="53.2">27</text>
<text x="229.6" y="50.4">Ohms</text>
<text x="229.6" y="53.2">Ohms</text>
<text x="244.8" y="50.6">D2</text>
<text x="253.7" y="53.2">D3</text>
<text x="253.8" y="50.4">R-LED</text>
<text x="263" y="52.9">Y-LED</text>
<text x="18.3" y="56.7">GND</text>
<text x="26.3" y="55.7">UJ2-B-HR-G-TH</text>
<text x="79.4" y="55.2">10kOhms</text>
<text x="90.5" y="55.2">6.8kOhms</text>
<text x="90.6" y="58">C4</text>
<text x="102.1" y="59.3">GND</text>
<text x="141.5" y="55.5">EN</text>
<text x="141.5" y="58">IO4</text>
<text x="160" y="55.5">IO2</text>
<text x="160" y="58">IO1</text>
<text x="226" y="55.5">27</text>
<text x="229.6" y="55.5">Ohms</text>
<text x="260" y="55.7">D4</text>
<text x="269.5" y="55.7">G-LED</text>
<text x="92.5" y="63.3">0.1uF</text>
<text x="111.9" y="60.6">+3.3V</text>
<text x="117.8" y="65.9">R8</text>
<text x="141.5" y="60.6">IO5</text>
<text x="141.5" y="63.1">IO6</text>
<text x="141.5" y="65.6">IO7</text>
<text x="157.1" y="63.1">GND_2</text>
<text x="157.1" y="65.6">GND_3</text>
<text x="160" y="60.6">IO0</text>
<text x="248.2" y="65.6">2</text>
<text x="277.4" y="65.6">GND</text>
<text x="30.1" y="72">SW_Push</text>
<text x="32.3" y="69.4">SW1</text>
<text x="115.9" y="70.5">100kOhms</text>
<text x="141.5" y="68.2">IO8</text>
<text x="141.5" y="70.7">IO9</text>
<text x="157.1" y="68.2">GND_4</text>
<text x="157.1" y="70.7">GND_5</text>
<text x="242" y="71.2">LS1</text>
<text x="42.9" y="74.8">R9</text>
<text x="141.5" y="73.3">GND_1</text>
<text x="141.5" y="75.8">IO10</text>
<text x="157.1" y="73.3">GND_6</text>
<text x="157.1" y="75.8">GND_7</text>
<text x="235.5" y="74.5">GND</text>
<text x="242" y="74.3">PKM22EPPH4001-B0</text>
<text x="28.6" y="81.1">C9</text>
<text x="41.5" y="79.3">10kOhms</text>
<text x="141.5" y="78.3">RXD</text>
<text x="141.5" y="80.9">TXD</text>
<text x="141.5" y="83.4">IO18</text>
<text x="155.9" y="83.4">GND_10</text>
<text x="157.1" y="78.3">GND_8</text>
<text x="157.1" y="80.9">GND_9</text>
<text x="26.2" y="86.5">GND</text>
<text x="52.3" y="88.5">UART</text>
<text x="111.9" y="88.5">4k7Ohms</text>
<text x="118.3" y="86.7">R1</text>
<text x="124.6" y="89.8">4k7Ohms</text>
<text x="130.7" y="88">R2</text>
<text x="141.5" y="86">IO19</text>
<text x="195.2" y="88">+3.3V</text>
<text x="217.7" y="87">GND</text>
<text x="32.3" y="93.6">SW2</text>
<text x="54.8" y="91">J4</text>
<text x="112.4" y="92">+3.3V</text>
<text x="140.5" y="92.6">ESP32-C3-WROOM-02-N4</text>
<text x="140.6" y="90.5">IC1</text>
<text x="169.4" y="91">GND</text>
<text x="30.1" y="96.1">SW_Push</text>
<text x="184.7" y="100.4">10uF</text>
<text x="193.2" y="100.4">tantalum</text>
<text x="198.3" y="96.4">C3</text>
<text x="203.9" y="101.2">C6</text>
<text x="26.2" y="104.2">GND</text>
<text x="189.9" y="105.8">0.1uF</text>
<text x="199.1" y="105.8">ceramic</text>
<text x="210.1" y="105">GND</text>
<text x="275.2" y="105">+3.3V</text>
<text x="199.9" y="112.4">GND</text>
<text x="211.4" y="120" transform="rotate(-90 211.4 120)">+3.3V</text>
<text x="214.9" y="124.1">PWR_FLAG</text>
<text x="227.2" y="123.5">ADXL345BCCZ-RL7</text>
<text x="227.2" y="121.5">U1</text>
</g>
<g font-size="1.8" fill="#a90000">
<text x="130.6" y="22.3" transform="rotate(-90 130.6 22.3)">2</text>
<text x="255.8" y="22.6">1</text>
<text x="36.1" y="27.7">2</text>
<text x="36.1" y="25.1">1</text>
<text x="79.8" y="27.4" transform="rotate(-90 79.8 27.4)">1</text>
<text x="85.7" y="25.1">1</text>
<text x="85.7" y="27.7">3</text>
<text x="111.1" y="25.1">2</text>
<text x="111.1" y="27.7">4</text>
<text x="187.7" y="28.6" transform="rotate(-90 187.7 28.6)">3</text>
<text x="219" y="26.4">1</text>
<text x="219" y="29">2</text>
<text x="234.2" y="26.4">3</text>
<text x="255.8" y="25.1">2</text>
<text x="255.8" y="27.7">3</text>
<text x="85.7" y="30.2">5</text>
<text x="130.6" y="32.5" transform="rotate(-90 130.6 32.5)">1</text>
<text x="79.8" y="37.5" transform="rotate(-90 79.8 37.5)">2</text>
<text x="187.7" y="36.3" transform="rotate(-90 187.7 36.3)">1</text>
<text x="23.4" y="45.5">5</text>
<text x="23.4" y="42.9">6</text>
<text x="51.4" y="45.5">2</text>
<text x="51.4" y="42.9">3</text>
<text x="23.4" y="48">4</text>
<text x="51.4" y="48">1</text>
<text x="137.7" y="51.8">1</text>
<text x="165.1" y="51.8">15</text>
<text x="137.7" y="54.4">2</text>
<text x="137.7" y="56.9">3</text>
<text x="137.7" y="59.4">4</text>
<text x="165.1" y="54.4">16</text>
<text x="165.1" y="56.9">17</text>
<text x="165.1" y="59.4">18</text>
<text x="137.7" y="62">5</text>
<text x="137.7" y="64.5">6</text>
<text x="165.1" y="62">19</text>
<text x="165.1" y="64.5">20</text>
<text x="244.4" y="64.5">2</text>
<text x="137.7" y="67.1">7</text>
<text x="137.7" y="69.6">8</text>
<text x="165.1" y="67.1">21</text>
<text x="165.1" y="69.6">22</text>
<text x="137.1" y="74.7">10</text>
<text x="137.1" y="77.2">11</text>
<text x="137.7" y="72.1">9</text>
<text x="165.1" y="72.1">23</text>
<text x="165.1" y="74.7">24</text>
<text x="165.1" y="77.2">25</text>
<text x="137.1" y="79.8">12</text>
<text x="137.1" y="82.3">13</text>
<text x="165.1" y="79.8">26</text>
<text x="165.1" y="82.3">27</text>
<text x="62.2" y="89.9">1</text>
<text x="62.2" y="87.4">2</text>
<text x="137.1" y="84.8">14</text>
</g>
<g font-size="1.4" fill="#a90000">
<text x="224.2" y="93.7">6</text>
<text x="224.2" y="91.2">2</text>
<text x="223.7" y="101.3">13</text>
<text x="223.7" y="98.8">12</text>
<text x="269.4" y="101.3">11</text>
<text x="269.4" y="96.3">10</text>
<text x="223.7" y="103.9">14</text>
<text x="269.9" y="103.9">3</text>
<text x="224.2" y="111.5">8</text>
<text x="224.2" y="109">9</text>
<text x="269.9" y="109">7</text>
<text x="224.2" y="116.6">1</text>
</g>
<g font-size="1.4" fill="#006464">
<text x="228.3" y="94.7">VS</text>
<text x="228.3" y="92.2">GND</text>
<text x="228.3" y="99.8">SDO/ALT_ADDRESS</text>
<text x="264.6" y="97.3">NC</text>
<text x="228.3" y="104.9">SCL/SCLK</text>
<text x="228.3" y="102.3">SDA/SDI/SDIO</text>
<text x="256.3" y="102.3">RESERVED_11</text>
<text x="257.3" y="104.9">RESERVED_3</text>
<text x="228.3" y="112.5">INT1</text>
<text x="228.3" y="110">INT2</text>
<text x="264.7" y="110">~{CS}</text>
<text x="228.3" y="117.6">VDD_I/O</text>
</g>
<g font-size=".9" fill="#0000c2">
<text x="188.9" y="29.5">pullup</text>
<text x="189.3" y="28.5">transistor</text>
<text x="192.6" y="29.5">to</text>
<text x="194.4" y="29.5">trigger</text>
<text x="194.7" y="28.5">switches</text>
<text x="198.3" y="29.5">MOSFET</text>
<text x="199.5" y="28.5">5V</text>
<text x="246.9" y="29.7" transform="rotate(-90 246.9 29.7)">diode</text>
<text x="141" y="30">Regulated</text>
<text x="141" y="31">power</text>
<text x="154.3" y="34.3">This</text>
<text x="156.2" y="35.4">power</text>
<text x="157" y="34.3">pin</text>
<text x="159.2" y="34.3">allows</text>
<text x="159.8" y="35.4">supply</text>
<text x="163.1" y="34.3">us</text>
<text x="163.7" y="35.4">to</text>
<text x="165" y="34.3">to</text>
<text x="165.4" y="35.4">the</text>
<text x="166.7" y="34.3">disconnect</text>
<text x="167.7" y="35.4">servo</text>
<text x="171" y="35.4">motor</text>
<text x="191.4" y="35.9">Unregulated</text>
<text x="197.9" y="35.9">Power</text>
<text x="246.9" y="33.9" transform="rotate(-90 246.9 33.9)">flyback</text>
<text x="145.1" y="69.9">boot</text>
<text x="148" y="69.9">mode</text>
<text x="149.5" y="68.9">pins</text>
</g>
<text font-size=".9" fill="#006464" x="144.2" y="68.9">strapping</text>
</svg>
